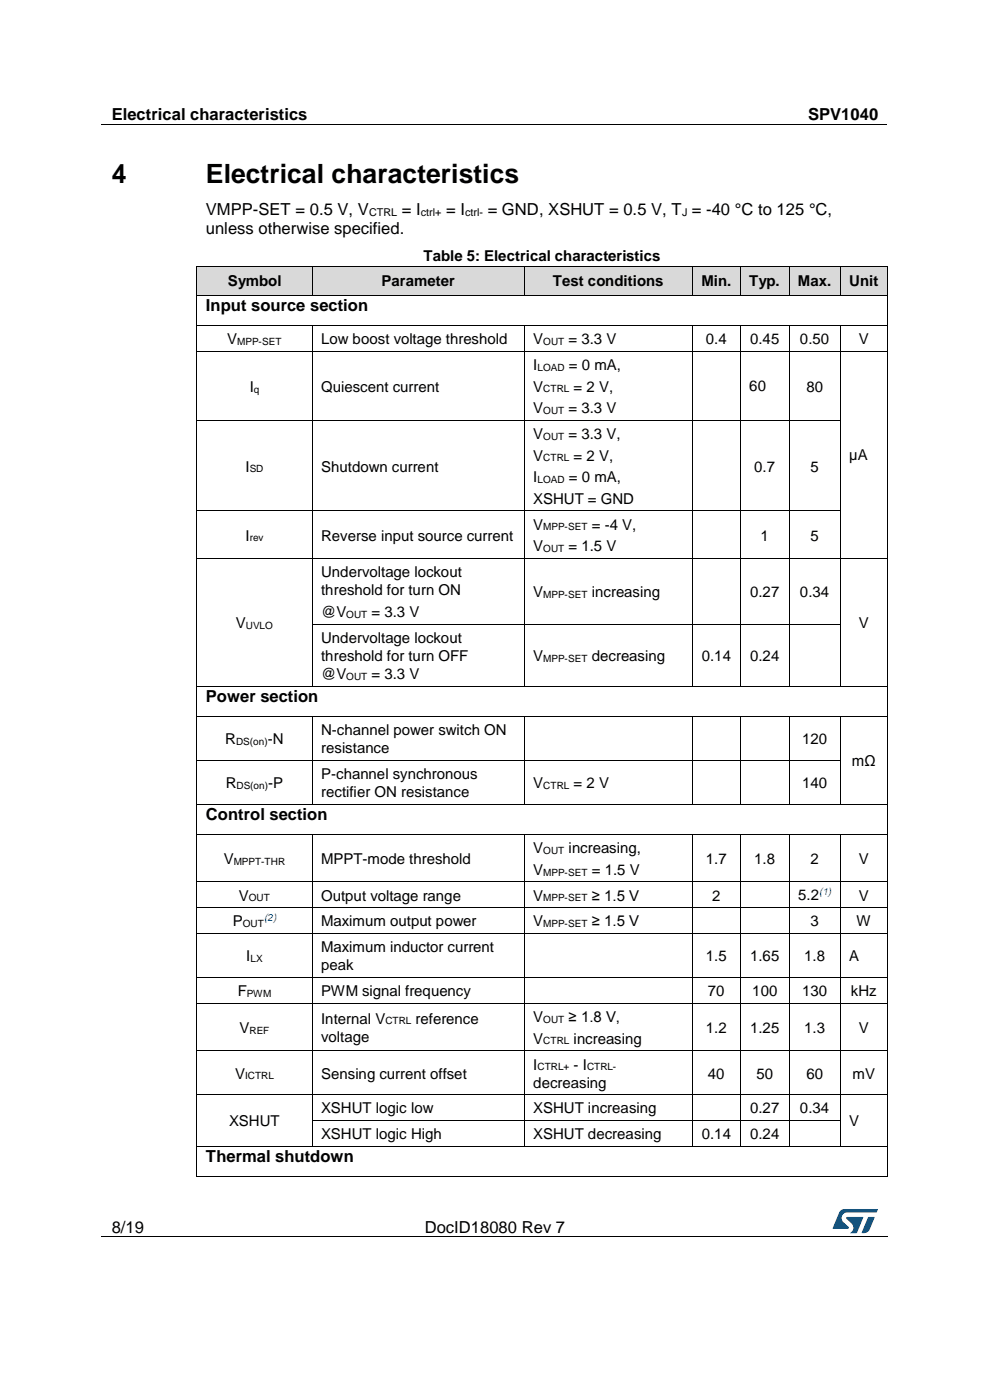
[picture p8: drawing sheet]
<svg xmlns="http://www.w3.org/2000/svg" width="210mm" height="297mm" viewBox="0 0 210 297" stroke-linecap="round" stroke-linejoin="round" font-family="sans-serif">
<path d="M21.5 26.5h166.7M21.5 262.4h166.7" fill="none" stroke="#000" stroke-width=".21"/>
<g fill="#000">
<path d="M105 26.4h.1v.1h-.1z" fill-rule="evenodd"/>
<path d="M61.6 262.3h.1v.2h-.1z" fill-rule="evenodd"/>
<path d="M148 262.3h.1v.2h-.1z" fill-rule="evenodd"/>
</g>
<g fill="#005288">
<path d="M178.2 256.9l.6-.4h.4l7 .1-.3 .6h-6.1a1.26 1.26 0 0 0-1.3 1.1 1.26 1.26 0 0 0 .8 1.4l.7 .6v.3l-3.3 .1z"/>
<path d="M184.2 258.2l1.3 .1-1 2.5a1.32 1.32 0 0 1-1.7 .7z"/>
<path d="M179.6 258.2l3.6 .1-1.5 3.3h-1.4a1.35 1.35 0 0 0 .7-1.2 1.35 1.35 0 0 0-.8-1.2l-.6-.6z"/>
</g>
<g fill="#d9d9d9">
<path d="M41.8 56.6h24.4v6h-24.4z" fill-rule="evenodd"/>
<path d="M43.7 56.6h20.6v6h-20.6z" fill-rule="evenodd"/>
<path d="M66.3 56.6h44.9v6h-44.9z" fill-rule="evenodd"/>
<path d="M68.1 56.6h41.3v6h-41.3z" fill-rule="evenodd"/>
<path d="M111.3 56.6h35.5v6h-35.5z" fill-rule="evenodd"/>
<path d="M113.1 56.6h31.9v6h-31.9z" fill-rule="evenodd"/>
<path d="M146.9 56.6h10.1v6h-10.1z" fill-rule="evenodd"/>
<path d="M148.8 56.6h6.3v6h-6.3z" fill-rule="evenodd"/>
<path d="M157.1 56.6h10.2v6h-10.2z" fill-rule="evenodd"/>
<path d="M159 56.6h6.5v6h-6.5z" fill-rule="evenodd"/>
<path d="M167.4 56.6h10.9v6h-10.9z" fill-rule="evenodd"/>
<path d="M169.3 56.6h7.1v6h-7.1z" fill-rule="evenodd"/>
<path d="M178.3 56.6h9.9v6h-9.9z" fill-rule="evenodd"/>
<path d="M180.2 56.6h6.1v6h-6.1z" fill-rule="evenodd"/>
</g>
<g fill="#000">
<path d="M41.7 56.5l.1 .1z" fill-rule="evenodd"/>
<path d="M41.7 56.5l.1 .1z" fill-rule="evenodd"/>
<path d="M66.2 56.5l.1 .1z" fill-rule="evenodd"/>
<path d="M111.2 56.5l.1 .1z" fill-rule="evenodd"/>
<path d="M146.8 56.5l.1 .1z" fill-rule="evenodd"/>
<path d="M157 56.5v.1z" fill-rule="evenodd"/>
<path d="M167.3 56.5l.1 .1z" fill-rule="evenodd"/>
<path d="M178.2 56.5l.1 .1z" fill-rule="evenodd"/>
<path d="M188.2 56.5l.1 .1z" fill-rule="evenodd"/>
<path d="M188.2 56.5l.1 .1z" fill-rule="evenodd"/>
<path d="M41.7 62.6h.2v.2h-.2z" fill-rule="evenodd"/>
<path d="M41.7 62.6h.2v.2h-.2z" fill-rule="evenodd"/>
<path d="M41.7 69h.2v.1h-.2z" fill-rule="evenodd"/>
<path d="M41.7 74.4h.2v.2h-.2z" fill-rule="evenodd"/>
<path d="M41.9 62.6h.1v.2h-.1z" fill-rule="evenodd"/>
<path d="M66.1 69h.2v.1h-.2z" fill-rule="evenodd"/>
<path d="M66.1 74.4h.2v.2h-.2z" fill-rule="evenodd"/>
<path d="M66.2 62.6h.1v.2h-.1z" fill-rule="evenodd"/>
<path d="M111.1 69h.2v.1h-.2z" fill-rule="evenodd"/>
<path d="M111.1 74.4h.2v.2h-.2z" fill-rule="evenodd"/>
<path d="M111.2 62.6h.2v.2h-.2z" fill-rule="evenodd"/>
<path d="M146.8 69h.1v.1h-.1z" fill-rule="evenodd"/>
<path d="M146.8 74.4h.1v.2h-.1z" fill-rule="evenodd"/>
<path d="M146.8 62.6h.2v.2h-.2z" fill-rule="evenodd"/>
<path d="M156.9 69h.2v.1h-.2z" fill-rule="evenodd"/>
<path d="M156.9 74.4h.2v.2h-.2z" fill-rule="evenodd"/>
<path d="M157 62.6h.1v.2h-.1z" fill-rule="evenodd"/>
<path d="M167.3 69h.2v.1h-.2z" fill-rule="evenodd"/>
<path d="M167.3 74.4h.2v.2h-.2z" fill-rule="evenodd"/>
<path d="M167.3 62.6h.2v.2h-.2z" fill-rule="evenodd"/>
<path d="M178.2 69h.1v.1h-.1z" fill-rule="evenodd"/>
<path d="M178.2 74.4h.1v.2h-.1z" fill-rule="evenodd"/>
<path d="M178.2 62.6h.2v.2h-.2z" fill-rule="evenodd"/>
<path d="M188.2 62.6h.1v.2h-.1z" fill-rule="evenodd"/>
<path d="M188.2 62.6h.1v.2h-.1z" fill-rule="evenodd"/>
<path d="M188.2 69h.1v.1h-.1z" fill-rule="evenodd"/>
<path d="M188.2 74.4h.1v.2h-.1z" fill-rule="evenodd"/>
<path d="M41.7 89.1h.2v.2h-.2z" fill-rule="evenodd"/>
<path d="M66.1 89.1h.2v.2h-.2z" fill-rule="evenodd"/>
<path d="M111.1 89.1h.2v.2h-.2z" fill-rule="evenodd"/>
<path d="M146.8 89.1h.1v.2h-.1z" fill-rule="evenodd"/>
<path d="M156.9 89.1h.2v.2h-.2z" fill-rule="evenodd"/>
<path d="M167.3 89.1h.2v.2h-.2z" fill-rule="evenodd"/>
<path d="M178.2 89.1h.1v.2h-.1z" fill-rule="evenodd"/>
<path d="M188.2 89.1h.1v.2h-.1z" fill-rule="evenodd"/>
<path d="M41.7 108.3h.2v.2h-.2z" fill-rule="evenodd"/>
<path d="M41.7 118.4h.2v.2h-.2z" fill-rule="evenodd"/>
<path d="M66.1 108.3h.2v.2h-.2z" fill-rule="evenodd"/>
<path d="M66.1 118.4h.2v.2h-.2z" fill-rule="evenodd"/>
<path d="M111.1 108.3h.2v.2h-.2z" fill-rule="evenodd"/>
<path d="M111.1 118.4h.2v.2h-.2z" fill-rule="evenodd"/>
<path d="M146.8 108.3h.1v.2h-.1z" fill-rule="evenodd"/>
<path d="M146.8 118.4h.1v.2h-.1z" fill-rule="evenodd"/>
<path d="M156.9 108.3h.2v.2h-.2z" fill-rule="evenodd"/>
<path d="M156.9 118.4h.2v.2h-.2z" fill-rule="evenodd"/>
<path d="M167.3 108.3h.2v.2h-.2z" fill-rule="evenodd"/>
<path d="M167.3 118.4h.2v.2h-.2z" fill-rule="evenodd"/>
<path d="M178.2 108.3h.1v.2h-.1z" fill-rule="evenodd"/>
<path d="M178.2 118.4h.1v.2h-.1z" fill-rule="evenodd"/>
<path d="M188.2 108.3h.1v.2h-.1z" fill-rule="evenodd"/>
<path d="M188.2 118.4h.1v.2h-.1z" fill-rule="evenodd"/>
<path d="M41.7 132.3h.2v.2h-.2z" fill-rule="evenodd"/>
<path d="M66.1 132.3h.2v.2h-.2z" fill-rule="evenodd"/>
<path d="M111.1 132.3h.2v.2h-.2z" fill-rule="evenodd"/>
<path d="M146.8 132.3h.1v.2h-.1z" fill-rule="evenodd"/>
<path d="M156.9 132.3h.2v.2h-.2z" fill-rule="evenodd"/>
<path d="M167.3 132.3h.2v.2h-.2z" fill-rule="evenodd"/>
<path d="M178.2 132.3h.1v.2h-.1z" fill-rule="evenodd"/>
<path d="M188.2 132.3h.1v.2h-.1z" fill-rule="evenodd"/>
<path d="M41.7 145.5h.2v.2h-.2z" fill-rule="evenodd"/>
<path d="M41.7 151.9h.2v.1h-.2z" fill-rule="evenodd"/>
<path d="M66.1 145.5h.2v.2h-.2z" fill-rule="evenodd"/>
<path d="M66.1 151.9h.2v.1h-.2z" fill-rule="evenodd"/>
<path d="M111.1 145.5h.2v.2h-.2z" fill-rule="evenodd"/>
<path d="M111.1 151.9h.2v.1h-.2z" fill-rule="evenodd"/>
<path d="M146.8 145.5h.1v.2h-.1z" fill-rule="evenodd"/>
<path d="M146.8 151.9h.1v.1h-.1z" fill-rule="evenodd"/>
<path d="M156.9 145.5h.2v.2h-.2z" fill-rule="evenodd"/>
<path d="M156.9 151.9h.2v.1h-.2z" fill-rule="evenodd"/>
<path d="M167.3 145.5h.2v.2h-.2z" fill-rule="evenodd"/>
<path d="M167.3 151.9h.2v.1h-.2z" fill-rule="evenodd"/>
<path d="M178.2 145.5h.1v.2h-.1z" fill-rule="evenodd"/>
<path d="M178.2 151.9h.1v.1h-.1z" fill-rule="evenodd"/>
<path d="M188.2 145.5h.1v.2h-.1z" fill-rule="evenodd"/>
<path d="M188.2 151.9h.1v.1h-.1z" fill-rule="evenodd"/>
<path d="M41.7 161.2h.2v.2h-.2z" fill-rule="evenodd"/>
<path d="M41.7 170.6h.2v.2h-.2z" fill-rule="evenodd"/>
<path d="M41.7 176.9h.2v.2h-.2z" fill-rule="evenodd"/>
<path d="M66.1 161.2h.2v.2h-.2z" fill-rule="evenodd"/>
<path d="M66.1 170.6h.2v.2h-.2z" fill-rule="evenodd"/>
<path d="M66.1 176.9h.2v.2h-.2z" fill-rule="evenodd"/>
<path d="M111.1 161.2h.2v.2h-.2z" fill-rule="evenodd"/>
<path d="M111.1 170.6h.2v.2h-.2z" fill-rule="evenodd"/>
<path d="M111.1 176.9h.2v.2h-.2z" fill-rule="evenodd"/>
<path d="M146.8 161.2h.1v.2h-.1z" fill-rule="evenodd"/>
<path d="M146.8 170.6h.1v.2h-.1z" fill-rule="evenodd"/>
<path d="M146.8 176.9h.1v.2h-.1z" fill-rule="evenodd"/>
<path d="M156.9 161.2h.2v.2h-.2z" fill-rule="evenodd"/>
<path d="M156.9 170.6h.2v.2h-.2z" fill-rule="evenodd"/>
<path d="M156.9 176.9h.2v.2h-.2z" fill-rule="evenodd"/>
<path d="M167.3 161.2h.2v.2h-.2z" fill-rule="evenodd"/>
<path d="M167.3 170.6h.2v.2h-.2z" fill-rule="evenodd"/>
<path d="M167.3 176.9h.2v.2h-.2z" fill-rule="evenodd"/>
<path d="M178.2 161.2h.1v.2h-.1z" fill-rule="evenodd"/>
<path d="M178.2 170.6h.1v.2h-.1z" fill-rule="evenodd"/>
<path d="M178.2 176.9h.1v.2h-.1z" fill-rule="evenodd"/>
<path d="M188.2 161.2h.1v.2h-.1z" fill-rule="evenodd"/>
<path d="M188.2 170.6h.1v.2h-.1z" fill-rule="evenodd"/>
<path d="M188.2 176.9h.1v.2h-.1z" fill-rule="evenodd"/>
<path d="M41.7 187h.2v.2h-.2z" fill-rule="evenodd"/>
<path d="M41.7 192.5h.2v.1h-.2z" fill-rule="evenodd"/>
<path d="M41.7 197.9h.2v.2h-.2z" fill-rule="evenodd"/>
<path d="M66.1 187h.2v.2h-.2z" fill-rule="evenodd"/>
<path d="M66.1 192.5h.2v.1h-.2z" fill-rule="evenodd"/>
<path d="M66.1 197.9h.2v.2h-.2z" fill-rule="evenodd"/>
<path d="M111.1 187h.2v.2h-.2z" fill-rule="evenodd"/>
<path d="M111.1 192.5h.2v.1h-.2z" fill-rule="evenodd"/>
<path d="M111.1 197.9h.2v.2h-.2z" fill-rule="evenodd"/>
<path d="M146.8 187h.1v.2h-.1z" fill-rule="evenodd"/>
<path d="M146.8 192.5h.1v.1h-.1z" fill-rule="evenodd"/>
<path d="M146.8 197.9h.1v.2h-.1z" fill-rule="evenodd"/>
<path d="M156.9 187h.2v.2h-.2z" fill-rule="evenodd"/>
<path d="M156.9 192.5h.2v.1h-.2z" fill-rule="evenodd"/>
<path d="M156.9 197.9h.2v.2h-.2z" fill-rule="evenodd"/>
<path d="M167.3 187h.2v.2h-.2z" fill-rule="evenodd"/>
<path d="M167.3 192.5h.2v.1h-.2z" fill-rule="evenodd"/>
<path d="M167.3 197.9h.2v.2h-.2z" fill-rule="evenodd"/>
<path d="M178.2 187h.1v.2h-.1z" fill-rule="evenodd"/>
<path d="M178.2 192.5h.1v.1h-.1z" fill-rule="evenodd"/>
<path d="M178.2 197.9h.1v.2h-.1z" fill-rule="evenodd"/>
<path d="M188.2 187h.1v.2h-.1z" fill-rule="evenodd"/>
<path d="M188.2 192.5h.1v.1h-.1z" fill-rule="evenodd"/>
<path d="M188.2 197.9h.1v.2h-.1z" fill-rule="evenodd"/>
<path d="M41.7 207.3h.2v.2h-.2z" fill-rule="evenodd"/>
<path d="M41.7 212.8h.2v.1h-.2z" fill-rule="evenodd"/>
<path d="M66.1 207.3h.2v.2h-.2z" fill-rule="evenodd"/>
<path d="M66.1 212.8h.2v.1h-.2z" fill-rule="evenodd"/>
<path d="M111.1 207.3h.2v.2h-.2z" fill-rule="evenodd"/>
<path d="M111.1 212.8h.2v.1h-.2z" fill-rule="evenodd"/>
<path d="M146.8 207.3h.1v.2h-.1z" fill-rule="evenodd"/>
<path d="M146.8 212.8h.1v.1h-.1z" fill-rule="evenodd"/>
<path d="M156.9 207.3h.2v.2h-.2z" fill-rule="evenodd"/>
<path d="M156.9 212.8h.2v.1h-.2z" fill-rule="evenodd"/>
<path d="M167.3 207.3h.2v.2h-.2z" fill-rule="evenodd"/>
<path d="M167.3 212.8h.2v.1h-.2z" fill-rule="evenodd"/>
<path d="M178.2 207.3h.1v.2h-.1z" fill-rule="evenodd"/>
<path d="M178.2 212.8h.1v.1h-.1z" fill-rule="evenodd"/>
<path d="M188.2 207.3h.1v.2h-.1z" fill-rule="evenodd"/>
<path d="M188.2 212.8h.1v.1h-.1z" fill-rule="evenodd"/>
<path d="M41.7 222.8h.2v.2h-.2z" fill-rule="evenodd"/>
<path d="M41.7 232.1h.2v.2h-.2z" fill-rule="evenodd"/>
<path d="M41.7 237.6h.2v.2h-.2z" fill-rule="evenodd"/>
<path d="M66.1 222.8h.2v.2h-.2z" fill-rule="evenodd"/>
<path d="M66.1 232.1h.2v.2h-.2z" fill-rule="evenodd"/>
<path d="M66.1 237.6h.2v.2h-.2z" fill-rule="evenodd"/>
<path d="M111.1 222.8h.2v.2h-.2z" fill-rule="evenodd"/>
<path d="M111.1 232.1h.2v.2h-.2z" fill-rule="evenodd"/>
<path d="M111.1 237.6h.2v.2h-.2z" fill-rule="evenodd"/>
<path d="M146.8 222.8h.1v.2h-.1z" fill-rule="evenodd"/>
<path d="M146.8 232.1h.1v.2h-.1z" fill-rule="evenodd"/>
<path d="M146.8 237.6h.1v.2h-.1z" fill-rule="evenodd"/>
<path d="M156.9 222.8h.2v.2h-.2z" fill-rule="evenodd"/>
<path d="M156.9 232.1h.2v.2h-.2z" fill-rule="evenodd"/>
<path d="M156.9 237.6h.2v.2h-.2z" fill-rule="evenodd"/>
<path d="M167.3 222.8h.2v.2h-.2z" fill-rule="evenodd"/>
<path d="M167.3 232.1h.2v.2h-.2z" fill-rule="evenodd"/>
<path d="M167.3 237.6h.2v.2h-.2z" fill-rule="evenodd"/>
<path d="M178.2 222.8h.1v.2h-.1z" fill-rule="evenodd"/>
<path d="M178.2 232.1h.1v.2h-.1z" fill-rule="evenodd"/>
<path d="M178.2 237.6h.1v.2h-.1z" fill-rule="evenodd"/>
<path d="M188.2 222.8h.1v.2h-.1z" fill-rule="evenodd"/>
<path d="M188.2 232.1h.1v.2h-.1z" fill-rule="evenodd"/>
<path d="M188.2 237.6h.1v.2h-.1z" fill-rule="evenodd"/>
<path d="M41.7 243.1h.2v.2h-.2z" fill-rule="evenodd"/>
<path d="M41.7 249.5h.2v.1h-.2z" fill-rule="evenodd"/>
<path d="M41.7 249.5h.2v.1h-.2z" fill-rule="evenodd"/>
<path d="M66.1 243.1h.2v.2h-.2z" fill-rule="evenodd"/>
<path d="M111.1 243.1h.2v.2h-.2z" fill-rule="evenodd"/>
<path d="M146.8 243.1h.1v.2h-.1z" fill-rule="evenodd"/>
<path d="M156.9 243.1h.2v.2h-.2z" fill-rule="evenodd"/>
<path d="M167.3 243.1h.2v.2h-.2z" fill-rule="evenodd"/>
<path d="M178.2 243.1h.1v.2h-.1z" fill-rule="evenodd"/>
<path d="M188.2 243.1h.1v.2h-.1z" fill-rule="evenodd"/>
<path d="M188.2 249.5h.1v.1h-.1z" fill-rule="evenodd"/>
<path d="M188.2 249.5h.1v.1h-.1z" fill-rule="evenodd"/>
</g>
<g fill="none" stroke="#000" stroke-width=".21">
<path d="M41.8 56.6v6M41.8 56.6h24.4M111.2 56.6h-44.9l-.1 6M111.2 56.6v6M111.3 56.6h35.5M146.8 56.6v6M146.9 56.6h10.1v6M157 56.6h10.3M167.4 56.6v6M167.4 56.6h10.8M178.3 56.6v6M178.3 56.6h9.9"/>
<path d="M188.2 56.6v6M41.8 62.8v6.2M41.8 69.1v5.3M41.8 74.6v14.5M41.9 69.1h24.2M41.9 74.5h24.2M42 62.7h24.2M66.2 69.1v5.3M66.2 74.6v14.5M66.3 69.1h44.8M66.3 74.5h44.8M66.3 62.7h44.9"/>
<path d="M111.2 69.1v5.3M111.2 74.6v14.5M111.3 69.1h35.5M111.3 74.5h35.5M111.4 62.7h35.4M146.8 69.1v5.3M146.8 74.6v14.5M146.9 69.1h10M146.9 74.5h10M147 62.7h10M157 69.1v5.3M157 74.6v14.5"/>
<path d="M157.1 69.1h10.2M157.1 74.5h10.2M157.1 62.7h10.2M167.4 69.1v5.3M167.4 74.6v14.5M167.5 69.1h10.7M167.5 74.5h10.7M167.5 62.7h10.7M178.3 69.1v5.3M178.3 74.6v14.5M178.3 69.1h9.9M178.3 74.5h9.9"/>
<path d="M178.4 62.7h9.8M188.2 62.8v6.2M188.2 69.1v5.3M188.2 74.6v14.5M41.8 89.3v19M41.9 89.2h24.2M66.2 89.3v19M66.3 89.2h44.8M111.2 89.3v19M111.3 89.2h35.5M146.8 89.3v19M146.9 89.2h10"/>
<path d="M157 89.3v19M157.1 89.2h10.2M167.4 89.3v19M167.5 89.2h10.7M178.3 89.3v19M188.2 89.3v19M41.8 108.5v9.9M41.8 118.6v13.7M41.9 108.4h24.2M41.9 118.5h24.2M66.2 108.5v9.9M66.2 118.6v13.7"/>
<path d="M66.3 108.4h44.8M66.3 118.5h44.8M111.2 108.5v9.9M111.2 118.6v13.7M111.3 108.4h35.5M111.3 118.5h35.5M146.8 108.5v9.9M146.8 118.6v13.7M146.9 108.4h10M146.9 118.5h10M157 108.5v9.9M157 118.6v13.7"/>
<path d="M157.1 108.4h10.2M157.1 118.5h10.2M167.4 108.5v9.9M167.4 118.6v13.7M167.5 108.4h10.7M167.5 118.5h10.7M178.3 108.5v9.9M178.3 118.6v13.7M178.3 118.5h9.9M188.2 108.5v9.9M188.2 118.6v13.7M41.8 132.5v13"/>
<path d="M66.2 132.5v13M66.3 132.4h44.8M111.2 132.5v13M111.3 132.4h35.5M146.8 132.5v13M146.9 132.4h10M157 132.5v13M157.1 132.4h10.2M167.4 132.5v13M167.5 132.4h10.7M178.3 132.5v13M188.2 132.5v13"/>
<path d="M41.8 145.7v6.2M41.8 152v9.2M41.9 145.6h24.2M41.9 152h24.2M66.2 152v9.2M66.3 145.6h44.8M66.3 152h44.8M111.2 152v9.2M111.3 145.6h35.5M111.3 152h35.5M146.8 152v9.2M146.9 145.6h10"/>
<path d="M146.9 152h10M157 152v9.2M157.1 145.6h10.2M157.1 152h10.2M167.4 152v9.2M167.5 145.6h10.7M167.5 152h10.7M178.3 152v9.2M178.3 145.6h9.9M178.3 152h9.9M188.2 145.7v6.2M188.2 152v9.2"/>
<path d="M41.8 161.4v9.2M41.8 170.8v6.1M41.8 177.1v9.9M41.9 161.3h24.2M41.9 170.7h24.2M41.9 177h24.2M66.2 161.4v9.2M66.2 177.1v9.9M66.3 161.3h44.8M66.3 170.7h44.8M66.3 177h44.8M111.2 161.4v9.2"/>
<path d="M111.2 177.1v9.9M111.3 161.3h35.5M111.3 170.7h35.5M111.3 177h35.5M146.8 161.4v9.2M146.8 177.1v9.9M146.9 161.3h10M146.9 170.7h10M146.9 177h10M157 161.4v9.2M157 177.1v9.9M157.1 161.3h10.2"/>
<path d="M157.1 170.7h10.2M157.1 177h10.2M167.4 161.4v9.2M167.4 177.1v9.9M167.5 161.3h10.7M167.5 170.7h10.7M167.5 177h10.7M178.3 161.4v9.2M178.3 177.1v9.9M178.3 170.7h9.9M178.3 177h9.9M188.2 161.4v9.2"/>
<path d="M188.2 170.8v6.1M188.2 177.1v9.9M41.8 187.2v5.3M41.8 192.6v5.3M41.8 198.1v9.2M41.9 187.1h24.2M41.9 192.6h24.2M41.9 198h24.2M66.2 187.2v5.3M66.2 192.6v5.3M66.2 198.1v9.2M66.3 187.1h44.8"/>
<path d="M66.3 192.6h44.8M66.3 198h44.8M111.2 187.2v5.3M111.2 192.6v5.3M111.2 198.1v9.2M111.3 187.1h35.5M111.3 192.6h35.5M111.3 198h35.5M146.8 187.2v5.3M146.8 192.6v5.3M146.8 198.1v9.2M146.9 187.1h10"/>
<path d="M146.9 192.6h10M146.9 198h10M157 187.2v5.3M157 192.6v5.3M157 198.1v9.2M157.1 187.1h10.2M157.1 192.6h10.2M157.1 198h10.2M167.4 187.2v5.3M167.4 192.6v5.3M167.4 198.1v9.2M167.5 187.1h10.7"/>
<path d="M167.5 192.6h10.7M167.5 198h10.7M178.3 187.2v5.3M178.3 192.6v5.3M178.3 198.1v9.2M178.3 187.1h9.9M178.3 192.6h9.9M178.3 198h9.9M188.2 187.2v5.3M188.2 192.6v5.3M188.2 198.1v9.2M41.8 207.5v5.3"/>
<path d="M41.8 212.9v9.9M41.9 207.4h24.2M41.9 212.8h24.2M66.2 207.5v5.3M66.2 212.9v9.9M66.3 207.4h44.8M66.3 212.8h44.8M111.2 207.5v5.3M111.2 212.9v9.9M111.3 207.4h35.5M111.3 212.8h35.5M146.8 207.5v5.3"/>
<path d="M146.8 212.9v9.9M146.9 207.4h10M146.9 212.8h10M157 207.5v5.3M157 212.9v9.9M157.1 207.4h10.2M157.1 212.8h10.2M167.4 207.5v5.3M167.4 212.9v9.9M167.5 207.4h10.7M167.5 212.8h10.7M178.3 207.5v5.3"/>
<path d="M178.3 212.9v9.9M178.3 207.4h9.9M178.3 212.8h9.9M188.2 207.5v5.3M188.2 212.9v9.9M41.8 223v9.1M41.8 232.3v5.3M41.8 237.8v5.3M41.9 222.9h24.2M41.9 232.2h24.2M66.2 223v9.1M66.2 232.3v5.3"/>
<path d="M66.2 237.8v5.3M66.3 222.9h44.8M66.3 232.2h44.8M66.3 237.7h44.8M111.2 223v9.1M111.2 232.3v5.3M111.2 237.8v5.3M111.3 222.9h35.5M111.3 232.2h35.5M111.3 237.7h35.5M146.8 223v9.1M146.8 232.3v5.3"/>
<path d="M146.8 237.8v5.3M146.9 222.9h10M146.9 232.2h10M146.9 237.7h10M157 223v9.1M157 232.3v5.3M157 237.8v5.3M157.1 222.9h10.2M157.1 232.2h10.2M157.1 237.7h10.2M167.4 223v9.1M167.4 232.3v5.3"/>
<path d="M167.4 237.8v5.3M167.5 222.9h10.7M167.5 232.2h10.7M167.5 237.7h10.7M178.3 223v9.1M178.3 232.3v5.3M178.3 237.8v5.3M178.3 222.9h9.9M178.3 232.2h9.9M188.2 223v9.1M188.2 232.3v5.3M188.2 237.8v5.3"/>
<path d="M41.8 243.3v6.2M41.9 243.2h24.2M41.9 249.5h146.3M66.3 243.2h44.8M111.3 243.2h35.5M146.9 243.2h10M157.1 243.2h10.2M167.5 243.2h10.7M178.3 243.2h9.9M188.2 243.3v6.2"/>
</g>
<g font-size="5.6">
<text x="23.7" y="38.9">4</text>
<text x="43.7" y="38.9">Electrical characteristics</text>
</g>
<g font-size="3.5">
<text x="23.7" y="25.5">Electrical characteristics</text>
<text x="171.4" y="25.5">SPV1040</text>
<text x="43.7" y="45.6">VMPP-SET = 0.5 V, V</text>
<text x="85.3" y="45.6">= I</text>
<text x="94.7" y="45.6">= I</text>
<text x="103.5" y="45.6">= GND, XSHUT = 0.5 V, T = -40 °C to 125 °C,</text>
<text x="43.7" y="49.6">unless otherwise specified.</text>
<text x="43.7" y="66">Input source section</text>
<text x="43.7" y="149">Power section</text>
<text x="43.7" y="174">Control section</text>
<text x="43.7" y="246.5">Thermal shutdown</text>
<text x="23.7" y="261.5">8/19</text>
<text x="90.1" y="261.5">DocID18080 Rev 7</text>
</g>
<g font-size="3.2">
<text x="89.8" y="55.4">Table 5: Electrical characteristics</text>
<text x="48.3" y="60.8">Symbol</text>
<text x="81" y="60.8">Parameter</text>
<text x="117.3" y="60.8">Test conditions</text>
<text x="148.8" y="60.8">Min.</text>
<text x="159" y="60.8">Typ.</text>
<text x="169.3" y="60.8">Max.</text>
<text x="180.2" y="60.8">Unit</text>
<text x="48.2" y="73">V</text>
<text x="68.1" y="73">Low boost voltage threshold</text>
<text x="113.1" y="73">V</text>
<text x="120.6" y="73">= 3.3 V</text>
<text x="149.8" y="73">0.4</text>
<text x="159.1" y="73">0.45</text>
<text x="169.7" y="73">0.50</text>
<text x="182.2" y="73">V</text>
<text x="53" y="83.1">I</text>
<text x="68.1" y="83.1">Quiescent current</text>
<text x="113.1" y="78.5">I</text>
<text x="113.1" y="83.1">V</text>
<text x="120.7" y="78.5">= 0 mA,</text>
<text x="121.7" y="83.1">= 2 V,</text>
<text x="159" y="83">60</text>
<text x="171.1" y="83.1">80</text>
<text x="113.1" y="87.7">V</text>
<text x="120.6" y="87.7">= 3.3 V</text>
<text x="113.1" y="93.2">V</text>
<text x="120.6" y="93.2">= 3.3 V,</text>
<text x="52.1" y="100.1">I</text>
<text x="68.1" y="100.1">Shutdown current</text>
<text x="113.1" y="97.7">V</text>
<text x="121.7" y="97.7">= 2 V,</text>
<text x="160" y="100.1">0.7</text>
<text x="171.9" y="100.1">5</text>
<text x="180.2" y="97.6">µA</text>
<text x="113.1" y="102.3">I</text>
<text x="113.1" y="106.9">XSHUT = GND</text>
<text x="120.7" y="102.3">= 0 mA,</text>
<text x="113.1" y="112.4">V</text>
<text x="125.5" y="112.4">= -4 V,</text>
<text x="52.1" y="114.7">I</text>
<text x="68.1" y="114.7">Reverse input source current</text>
<text x="113.1" y="116.9">V</text>
<text x="120.6" y="116.9">= 1.5 V</text>
<text x="161.3" y="114.7">1</text>
<text x="171.9" y="114.7">5</text>
<text x="68.1" y="122.4">Undervoltage lockout</text>
<text x="68.1" y="126.3">threshold for turn ON</text>
<text x="68.1" y="130.9">@V</text>
<text x="78.8" y="130.9">= 3.3 V</text>
<text x="113.1" y="126.7">V</text>
<text x="125.5" y="126.7">increasing</text>
<text x="159.1" y="126.7">0.27</text>
<text x="169.7" y="126.7">0.34</text>
<text x="50" y="133.3">V</text>
<text x="68.1" y="136.4">Undervoltage lockout</text>
<text x="182.2" y="133.3">V</text>
<text x="68.1" y="140.2">threshold for turn OFF</text>
<text x="113.1" y="140.3">V</text>
<text x="125.5" y="140.3">decreasing</text>
<text x="148.9" y="140.3">0.14</text>
<text x="159.1" y="140.3">0.24</text>
<text x="68.1" y="144.1">@V</text>
<text x="78.8" y="144.1">= 3.3 V</text>
<text x="68.1" y="156">N-channel power switch ON</text>
<text x="47.8" y="157.9">R</text>
<text x="56.8" y="157.9">-N</text>
<text x="68.1" y="159.8">resistance</text>
<text x="170.2" y="157.9">120</text>
<text x="47.9" y="167.2">R</text>
<text x="56.9" y="167.2">-P</text>
<text x="68.1" y="165.3">P-channel synchronous</text>
<text x="113.1" y="167.2">V</text>
<text x="121.7" y="167.2">= 2 V</text>
<text x="170.2" y="167.2">140</text>
<text x="180.7" y="162.6">mΩ</text>
<text x="68.1" y="169.2">rectifier ON resistance</text>
<text x="47.5" y="183.3">V</text>
<text x="68.1" y="183.3">MPPT-mode threshold</text>
<text x="113.1" y="181">V</text>
<text x="113.1" y="185.6">V</text>
<text x="120.6" y="181">increasing,</text>
<text x="125.5" y="185.6">= 1.5 V</text>
<text x="149.8" y="183.3">1.7</text>
<text x="160" y="183.3">1.8</text>
<text x="171.9" y="183.3">2</text>
<text x="182.2" y="183.3">V</text>
<text x="50.7" y="191.1">V</text>
<text x="68.1" y="191.1">Output voltage range</text>
<text x="113.1" y="191.1">V</text>
<text x="125.5" y="191.1">≥ 1.5 V</text>
<text x="151.1" y="191.1">2</text>
<text x="169.3" y="191">5.2</text>
<text x="182.2" y="191.1">V</text>
<text x="49.4" y="196.5">P</text>
<text x="68.1" y="196.5">Maximum output power</text>
<text x="113.1" y="196.5">V</text>
<text x="125.5" y="196.5">≥ 1.5 V</text>
<text x="171.9" y="196.5">3</text>
<text x="181.7" y="196.5">W</text>
<text x="52.2" y="204">I</text>
<text x="68.1" y="202">Maximum inductor current</text>
<text x="149.8" y="204">1.5</text>
<text x="159.1" y="204">1.65</text>
<text x="170.6" y="204">1.8</text>
<text x="180.2" y="203.8">A</text>
<text x="68.1" y="205.9">peak</text>
<text x="50.4" y="211.4">F</text>
<text x="68.1" y="211.4">PWM signal frequency</text>
<text x="150.2" y="211.4">70</text>
<text x="159.6" y="211.4">100</text>
<text x="170.2" y="211.4">130</text>
<text x="180.5" y="211.4">kHz</text>
<text x="50.8" y="219.1">V</text>
<text x="68.1" y="217.2">Internal V</text>
<text x="68.1" y="221.1">voltage</text>
<text x="88.2" y="217.2">reference</text>
<text x="113.1" y="216.8">V</text>
<text x="113.1" y="221.4">V</text>
<text x="120.6" y="216.8">≥ 1.8 V,</text>
<text x="121.7" y="221.4">increasing</text>
<text x="149.8" y="219.1">1.2</text>
<text x="159.1" y="219.1">1.25</text>
<text x="170.6" y="219.1">1.3</text>
<text x="182.2" y="219.1">V</text>
<text x="113.1" y="226.9">I</text>
<text x="121.7" y="226.9">- I</text>
<text x="49.9" y="228.8">V</text>
<text x="68.1" y="228.8">Sensing current offset</text>
<text x="113.1" y="230.8">decreasing</text>
<text x="150.2" y="228.8">40</text>
<text x="160.5" y="228.8">50</text>
<text x="171.1" y="228.8">60</text>
<text x="180.8" y="228.8">mV</text>
<text x="48.6" y="239">XSHUT</text>
<text x="68.1" y="236.2">XSHUT logic low</text>
<text x="113.1" y="236.2">XSHUT increasing</text>
<text x="159.1" y="236.2">0.27</text>
<text x="169.7" y="236.2">0.34</text>
<text x="180.2" y="238.8">V</text>
<text x="68.1" y="241.7">XSHUT logic High</text>
<text x="113.1" y="241.7">XSHUT decreasing</text>
<text x="148.9" y="241.7">0.14</text>
<text x="159.1" y="241.7">0.24</text>
</g>
<g font-size="2.3">
<text x="78.3" y="45.7">CTRL</text>
<text x="89.3" y="45.7">ctrl+</text>
<text x="98.7" y="45.7">ctrl-</text>
<text x="144.7" y="45.7">J</text>
</g>
<g font-size="2.1">
<text x="50.3" y="73.2">MPP-SET</text>
<text x="115.3" y="73.2">OUT</text>
<text x="53.9" y="83.3">q</text>
<text x="114" y="78.7">LOAD</text>
<text x="115.3" y="83.2">CTRL</text>
<text x="115.3" y="87.9">OUT</text>
<text x="115.3" y="93.3">OUT</text>
<text x="53" y="100.2">SD</text>
<text x="115.3" y="97.9">CTRL</text>
<text x="114" y="102.5">LOAD</text>
<text x="115.3" y="112.5">MPP-SET</text>
<text x="53" y="114.9">rev</text>
<text x="115.3" y="117.1">OUT</text>
<text x="73.5" y="131.1">OUT</text>
<text x="115.3" y="126.8">MPP-SET</text>
<text x="52.2" y="133.5">UVLO</text>
<text x="115.3" y="140.4">MPP-SET</text>
<text x="73.5" y="144.3">OUT</text>
<text x="50.1" y="158.1">DS(on)</text>
<text x="50.2" y="167.4">DS(on)</text>
<text x="115.3" y="167.4">CTRL</text>
<text x="49.6" y="183.5">MPPT-THR</text>
<text x="115.3" y="181.2">OUT</text>
<text x="115.3" y="185.7">MPP-SET</text>
<text x="52.8" y="191.2">OUT</text>
<text x="115.3" y="191.2">MPP-SET</text>
<text x="51.5" y="196.7">OUT</text>
<text x="115.3" y="196.7">MPP-SET</text>
<text x="53.1" y="204.1">LX</text>
<text x="52.4" y="211.5">PWM</text>
<text x="52.9" y="219.3">REF</text>
<text x="81.8" y="217.3">CTRL</text>
<text x="115.3" y="217">OUT</text>
<text x="115.3" y="221.6">CTRL</text>
<text x="114" y="227.1">CTRL+</text>
<text x="124.5" y="227.1">CTRL-</text>
<text x="52" y="229">ICTRL</text>
</g>
<g font-size="2.1" fill="#00f">
<text x="173.8" y="190">(1)</text>
<text x="56" y="195.4">(2)</text>
</g>
</svg>
